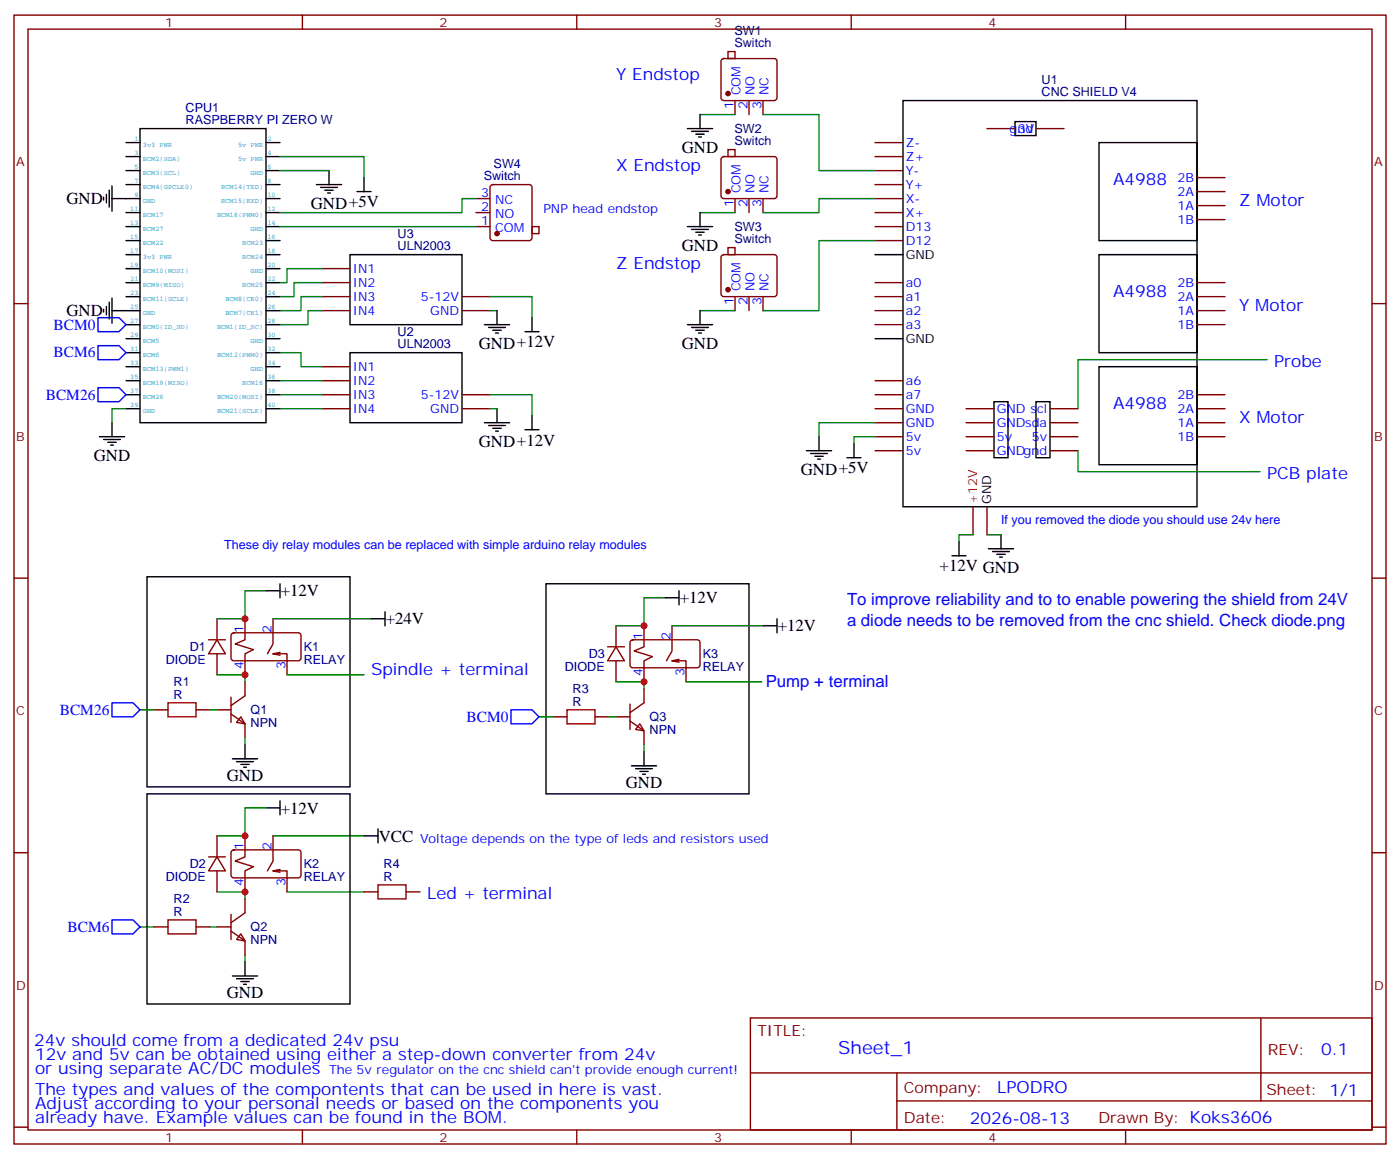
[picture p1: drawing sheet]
<svg xmlns="http://www.w3.org/2000/svg" width="353mm" height="292mm" viewBox="0 0 353 292" stroke-linecap="round" stroke-linejoin="round" font-family="sans-serif">
<g fill="none" stroke="#870000" stroke-width=".35">
<path d="M3.5 3.8h345.7v284.3h-345.7zM7.1 7.3h338.6v277.3h-338.6zM76.2 3.8v3.5M145.3 3.8v3.5M181.9 15l.5-.3h12.7a.71 .71 0 0 1 .7 .8v9.1l-.2 .5-.5 .2h-12.7l-.5-.2-.2-.5v-9.1zM183.4 13h1.8v1.7h-1.8zM214.5 3.8v3.5M283.6 3.8v3.5M181.9 39.6l.5-.2h12.7a.71 .71 0 0 1 .7 .7v9.2l-.2 .5-.5 .2h-12.7l-.5-.2-.2-.5v-9.2zM183.4 37.7h1.8v1.7h-1.8zM185.2 25.3v3.6M188.7 25.3v3.6"/>
<path d="M192.3 25.3v3.6M220.5 39.4h7M220.5 35.9h7M248.7 32.4h7.1M261.1 32.4h7M119.9 53.6h3.6M119.9 50h3.6M119.9 57.1h3.6M123.7 46.7l.5-.2h9.1a.71 .71 0 0 1 .8 .7l-.1 13-.7 .4h-9.1l-.5-.2-.2-.5v-12.7zM134.1 57.1h1.7v1.7h-1.7zM185.2 50v3.6M188.7 50v3.6"/>
<path d="M192.3 50v3.6M220.5 53.6h7M220.5 50h7M220.5 46.5h7M220.5 43h7M220.5 57.1h7M301.6 44.7h7.1M301.6 48.3h7.1M301.6 51.8h7.1M301.6 55.3h7.1M3.5 76.5h3.6M81.1 71.2h7.1"/>
<path d="M81.1 74.7h7.1M81.1 78.2h7.1M81.1 67.7h7.1M116.4 74.7h7.1M116.4 78.2h7.1M181.9 64.3l.5-.2h12.7a.71 .71 0 0 1 .7 .7v9.2l-.2 .5-.5 .2h-12.7l-.5-.2-.2-.5v-9.2zM183.4 62.4h1.8v1.7h-1.8zM185.2 74.7v3.5M188.7 74.7v3.5M192.3 74.7v3.5M220.5 60.6h7M220.5 71.2h7"/>
<path d="M220.5 74.7h7M220.5 78.2h7M301.6 71.2h7.1M301.6 74.7h7.1M301.6 78.2h7.1M345.7 76.5h3.5M81.1 99.4h7.1M81.1 95.9h7.1M81.1 92.4h7.1M116.4 99.4h7.1M220.5 99.4h7M220.5 81.8h7"/>
<path d="M220.5 95.9h7M301.6 99.4h7.1M301.6 81.8h7.1M81.1 102.9h7.1M116.4 102.9h7.1M220.5 110h7M220.5 106.5h7M220.5 102.9h7M220.5 113.5h7M243.4 110h7.1M243.4 106.5h7.1M243.4 102.9h7.1"/>
<path d="M243.4 113.5h7.1M264.6 110h7M264.6 106.5h7M264.6 102.9h7M264.6 113.5h7M301.6 110h7.1M301.6 106.5h7.1M301.6 102.9h7.1M245.2 127.6v7.1M248.7 127.6v7.1M3.5 145.6h3.6M54.7 155.9v5.2"/>
<path d="M58.4 159.6l.5-.2h16.2a.71 .71 0 0 1 .7 .7v5.6l-.4 .7h-16.5l-.5-.2-.2-.5v-5.6zM61.7 155.9v5.2l-2.4 1.1 4.6 1.4-2.2 1.1v5.3M68.8 155.9v6.3l-1.4 2.5M155.2 157.6v5.3M162.3 157.6v5.3l-2.5 1.1 4.6 1.4-2.1 1v5.3M169.3 157.6v6.4l-1.4 2.4M345.7 145.6h3.5M38.8 178.8h3.5M49.4 178.8h3.5M52.6 161.1h4.2M54.7 161.1l2.1 3.6h-4.2zM54.7 178.8h3.5"/>
<path d="M54.7 164.7v5.3M58.2 179.8l3.5 2.5v3.5M58.2 175.6v6.4M61.7 171.7v3.6l-3.5 2.4M68.8 164.7l1.8 .3M70.6 164.3l-1.8 .4h3.5v5.3M153.1 162.9h4.2M155.2 162.9l2.1 3.5h-4.2zM155.2 166.4v5.3M158.7 177.4v6.3M159 161.4l.5-.3h16.2a.71 .71 0 0 1 .7 .8v5.6l-.5 .6-16.4 .1-.5-.2-.3-.5v-5.6zM162.3 173.5v3.5l-3.6 2.5"/>
<path d="M169.3 166.4l1.8 .4M171.1 166.1l-1.8 .3h3.6v5.3M192.3 171.7h3.5M202.8 171.7h3.6M60.7 180.6l1 1.7-2.1-.3zM139.3 180.6h3.6M149.9 180.6h3.6M155.2 180.6h3.5M158.7 181.6l3.6 2.5v3.5M161.2 182.3l1.1 1.8-2.1-.4zM3.5 214.8h3.6M52.6 215.8h4.2"/>
<path d="M54.7 215.8l2.1 3.6h-4.2zM54.7 210.5v5.3M54.7 219.4v5.2M58.4 214.3l.5-.2h16.2a.71 .71 0 0 1 .7 .7v5.6l-.4 .7h-16.5l-.5-.2-.2-.5v-5.6zM61.7 210.5v5.3l-2.4 1.1 4.6 1.4-2.2 1.1v5.2M68.8 210.5v6.4l-1.4 2.5M68.8 219.4l1.8 .3M70.6 219l-1.8 .4h3.5v5.2M345.7 214.8h3.5M38.8 233.5h3.5M49.4 233.5h3.5M54.7 233.5h3.5"/>
<path d="M58.2 234.5l3.5 2.5v3.5M58.2 230.3v6.3M60.7 235.2l1 1.8-2.1-.4zM61.7 226.4v3.5l-3.5 2.5M91.7 224.6h3.5M102.3 224.6h3.5M189.1 256.4h156.6v28.2h-156.6zM317.7 256.4v20.9M189.1 270.2h156.5M226 277.3h119.6M226 270.2v14.2M3.5 283.9h3.6"/>
<path d="M76.2 284.6v3.5M145.3 284.6v3.5M214.5 284.6v3.5M283.6 284.6v3.5M345.7 283.9h3.5"/>
</g>
<g fill="none" stroke="#000" stroke-width=".35">
<path d="M31.7 35.9h3.6M31.7 39.4h3.6M35.3 32.4h31.7v74.1h-31.7zM67 35.9h3.6M67 39.4h3.6M173.2 32.4h6.4M174.3 33.1h4.2M175.3 33.8h2.1M176 34.5h.7M176.4 28.9v3.5M227.5 25.3h74.1v102.3h-74.1zM255.8 30.6h5.3v3.5h-5.3z"/>
<path d="M276.9 35.9h24.7v24.7h-24.7zM26.1 49.7v.7M26.8 49v2.1M27.5 47.9v4.2M28.2 50h7.1M28.2 46.8v6.4M31.7 43h3.6M31.7 46.5h3.6M31.7 53.6h3.6M31.7 57.1h3.6M67 43h3.6M67 46.5h3.6"/>
<path d="M67 50h3.6M67 53.6h3.6M67 57.1h3.6M79.7 46.5h6.4M80.8 47.2h4.2M81.8 47.9h2.2M82.5 48.6h.8M82.9 43v3.5M90 48.3h3.5M91.7 44.7v3.6M173.2 57.1h6.4M174.3 57.8h4.2"/>
<path d="M175.3 58.5h2.1M176 59.2h.7M176.4 53.6v3.5M26.1 77.9v.7M26.8 77.2v2.1M27.5 76.1v4.3M28.2 78.2h7.1M28.2 75.1v6.3M31.7 60.6h3.6M31.7 64.1h3.6M31.7 67.7h3.6M31.7 71.2h3.6"/>
<path d="M31.7 74.7h3.6M67 60.6h3.6M67 64.1h3.6M67 67.7h3.6M67 71.2h3.6M67 74.7h3.6M67 78.2h3.6M88.2 64.1h28.2v17.7h-28.2zM125.2 78.2v3.6M176.4 78.2v3.6M220.5 64.1h7M276.9 64.1h24.7v24.7h-24.7z"/>
<path d="M31.7 81.8h3.6M31.7 85.3h3.6M31.7 88.8h3.6M31.7 92.4h3.6M31.7 95.9h3.6M31.7 99.4h3.6M67 81.8h3.6M67 85.3h3.6M67 88.8h3.6M67 92.4h3.6M67 95.9h3.6M67 99.4h3.6"/>
<path d="M88.2 88.8h28.2v17.7h-28.2zM122.1 81.8h6.3M123.1 82.5h4.3M124.2 83.2h2.1M124.9 83.9h.7M132.3 83.5h3.5M134.1 80v3.5M173.2 81.8h6.4M174.3 82.5h4.2M175.3 83.2h2.1M176 83.9h.7M220.5 85.3h7"/>
<path d="M276.9 92.4h24.7v24.7h-24.7zM25 110h6.4M26.1 110.7h4.2M27.2 111.4h2.1M27.9 112.1h.7M28.2 106.5v3.5M31.7 102.9h3.6M67 102.9h3.6M122.1 106.5h6.3M123.1 107.2h4.3M124.2 107.9h2.1M124.9 108.6h.7"/>
<path d="M125.2 102.9v3.6M132.3 108.2h3.5M134.1 104.7v3.5M203.2 113.5h6.3M204.3 114.2h4.2M205.3 114.9h2.1M206 115.6h.7M206.4 110v3.5M213.4 115.3h3.6M215.2 111.8v3.5M250.5 101.2h3.5v14.1h-3.5zM261.1 101.2h3.5v14.1h-3.5z"/>
<path d="M239.9 140h3.5M241.7 136.5v3.5M249.1 138.2h6.3M250.1 138.9h4.3M251.2 139.6h2.1M252.2 134.7v3.5M37 145.3h51.2v52.9h-51.2zM67 148.8h3.6M70.6 147v3.6M93.5 155.9h3.5M97 154.1v3.5M137.6 147h51.1v53h-51.1z"/>
<path d="M167.6 150.6h3.5M171.1 148.8v3.5M192.3 157.6h3.5M195.8 155.9v3.5M251.9 140.3h.7M37 200h51.2v52.9h-51.2zM58.6 191.1h6.3M59.6 191.8h4.3M60.7 192.5h2.1M61.4 193.3h.7M61.7 187.6v3.5M159.1 192.9h6.4"/>
<path d="M160.2 193.6h4.2M161.2 194.3h2.1M161.9 195h.7M162.3 189.4v3.5M67 203.5h3.6M70.6 201.7v3.5M91.7 210.5h3.5M95.2 208.8v3.5M58.6 245.8h6.3M59.6 246.5h4.3M60.7 247.2h2.1M61.4 247.9h.7"/>
<path d="M61.7 242.3v3.5"/>
</g>
<g fill="none" stroke="#008700" stroke-width=".35">
<path d="M70.6 39.4h21.1v5.3M176.4 28.9h8.8M192.3 28.9h14.1v14.1h14.1M70.6 43h12.3M70.6 57.1h49.3M119.9 50h-3.5v3.6h-45.8M176.4 53.6h8.8M220.5 50h-14.1v3.6h-14.1M81.1 78.2h-3.5v3.6h-7M81.1 74.7h-5.3v3.5h-5.2M81.1 71.2h-7v3.5h-3.5M81.1 67.7h-8.8v3.5h-1.7"/>
<path d="M123.5 74.7h10.6v5.3M123.5 78.2h1.7M176.4 78.2h8.8M220.5 60.6h-14.1v17.6h-14.1M70.6 88.8h5.2v3.6h5.3M70.6 99.4h10.5M70.6 95.9h10.5M123.5 99.4h10.6v5.3M319.3 90.6h-47.7v12.3M31.7 102.9h-3.5v3.6M70.6 102.9h10.5M123.5 102.9h1.7"/>
<path d="M220.5 106.5h-14.1v3.5M220.5 110h-5.3v1.8M271.6 113.5v5.3h45.9M245.2 134.7h-3.5v1.8M248.7 134.7h3.5M67 148.8h-5.3v7.1h-7M68.8 155.9h24.7M167.6 150.6h-5.3v7h-7.1M169.3 157.6h23M35.3 178.8h3.5M52.9 178.8h1.8M54.7 170h7v1.7"/>
<path d="M72.3 170h19.4M155.2 171.7h7.1v1.8M172.9 171.7h19.4M61.7 185.8v1.8M135.8 180.6h3.5M153.5 180.6h1.7M162.3 187.6v1.8M67 203.5h-5.3v7h-7M68.8 210.5h22.9M35.3 233.5h3.5M52.9 233.5h1.8M54.7 224.6h7v1.8"/>
<path d="M72.3 224.6h19.4M61.7 240.5v1.8"/>
</g>
<path d="M42.3 177h7.1v3.6h-7.1zM142.9 178.8h7v3.5h-7zM195.8 170h7v3.5h-7zM42.3 231.7h7.1v3.5h-7.1zM95.2 222.9h7.1v3.5h-7.1z" fill="none" stroke="#a10000" stroke-width=".35"/>
<g fill="#870000" stroke="#870000" stroke-width=".35">
<circle cx="183.4" cy="23.6" r=".53"/>
<circle cx="183.4" cy="48.3" r=".53"/>
<circle cx="183.4" cy="73" r=".53"/>
<circle cx="125.2" cy="58.8" r=".53"/>
</g>
<path d="M24.7 97.6h5.3l1.7 1.8-1.7 1.8h-5.3zM24.7 87.1h5.3l1.7 1.7-1.7 1.8h-5.3zM24.7 80h5.3l1.7 1.8-1.7 1.7h-5.3zM28.2 177h5.3l1.8 1.8-1.8 1.8h-5.3zM128.8 178.8h5.3l1.7 1.8-1.7 1.7h-5.3zM28.2 231.7h5.3l1.8 1.8-1.8 1.7h-5.3z" fill="none" stroke="#00f" stroke-width=".35"/>
<g fill="#c00">
<circle cx="61.7" cy="170" r=".88"/>
<circle cx="61.7" cy="155.9" r=".88"/>
<circle cx="61.7" cy="210.5" r=".88"/>
<circle cx="61.7" cy="224.6" r=".88"/>
<circle cx="162.3" cy="171.7" r=".88"/>
<circle cx="162.3" cy="157.6" r=".88"/>
</g>
<g fill="#fff" stroke="#fff" stroke-width=".44">
<path d="M198.6 168h1.1v2.7h-1.1z"/>
<path d="M192.3 163.4h14.7v12.6h-14.7z"/>
</g>
<text font-size="4.6" fill="#00f" x="211.2" y="265.4">Sheet_1</text>
<g font-size="4.2" fill="#00f">
<text x="155.2" y="20">Y Endstop</text>
<text x="155.2" y="43">X Endstop</text>
<text x="280.5" y="46.5">A4988</text>
<text x="312.2" y="51.8">Z Motor</text>
<text x="155.2" y="67.7">Z Endstop</text>
<text x="280.5" y="74.7">A4988</text>
<text x="312.2" y="78.2">Y Motor</text>
<text x="321" y="92.4">Probe</text>
<text x="280.5" y="102.9">A4988</text>
<text x="312.2" y="106.5">X Motor</text>
<text x="319.3" y="120.6">PCB plate</text>
<text x="213.4" y="152.3">To improve reliability and to to enable powering the shield from 24V</text>
<text x="213.4" y="157.6">a diode needs to be removed from the cnc shield. Check diode.png</text>
<text x="93.5" y="170">Spindle + terminal</text>
<text x="193" y="173.1">Pump + terminal</text>
<text x="107.6" y="226.4">Led + terminal</text>
<text x="8.6" y="263.4">24v should come from a dedicated 24v psu</text>
<text x="8.8" y="267">12v and 5v can be obtained using either a step-dow</text>
<text x="119.9" y="267">n converter from 24v</text>
<text x="332.9" y="265.7">0.1</text>
<text x="8.8" y="270.5">or using separate AC/DC modules</text>
<text x="8.8" y="275.8">The types and values of the compontents that can be used in here is vast.</text>
<text x="251.3" y="275.2">LPODRO</text>
<text x="8.8" y="279.3">Adjust according to your personal needs or based on the components you</text>
<text x="8.8" y="282.9">already have. Example values can be found in the BOM.</text>
<text x="244.3" y="283">2026-08-13</text>
</g>
<g font-size="4.2">
<text x="171.8" y="38.5">GND</text>
<text x="16.8" y="51.5">GND</text>
<text x="78.3" y="52.6">GND+5V</text>
<text x="171.8" y="63.2">GND</text>
<text x="16.8" y="79.7">GND</text>
<text x="120.6" y="87.9">GND+12V</text>
<text x="171.8" y="87.9">GND</text>
<text x="120.6" y="112.6">GND+12V</text>
<text x="23.6" y="116.1">GND</text>
<text x="201.8" y="119.5">GND+5V</text>
<text x="236.8" y="143.9">+12V GND</text>
<text x="70.7" y="150.2">+12V</text>
<text x="171.3" y="152">+12V</text>
<text x="97.2" y="157.3">+24V</text>
<text x="196" y="159.1">+12V</text>
<text x="57.1" y="196.8">GND</text>
<text x="157.7" y="198.5">GND</text>
<text x="70.7" y="204.9">+12V</text>
<text x="95.4" y="212">VCC</text>
<text x="57.1" y="251.5">GND</text>
</g>
<g font-size="3.9" fill="#00f">
<text x="13.5" y="83">BCM0</text>
<text x="13.5" y="90">BCM6</text>
<text x="11.5" y="100.7">BCM26</text>
<text x="15.1" y="180">BCM26</text>
<text x="117.5" y="181.8">BCM0</text>
<text x="17" y="234.7">BCM6</text>
</g>
<g font-size="3.9" fill="#800">
<text x="190.9" y="261">TITLE:</text>
<text x="319.5" y="265.7">REV:</text>
<text x="227.8" y="275.2">Company:</text>
<text x="319.1" y="275.8">Sheet: 1/1</text>
<text x="227.8" y="282.9">Date:</text>
<text x="276.8" y="282.9">Draw</text>
<text x="286.9" y="282.9">n By: Koks3606</text>
</g>
<g font-size="3.2" fill="#800">
<text x="41.6" y="6.8">1</text>
<text x="110.8" y="6.8">2</text>
<text x="179.9" y="6.8">3</text>
<text x="249.1" y="6.8">4</text>
<text x="4.1" y="41.9">A</text>
<text x="346.3" y="41.9">A</text>
<text x="4.1" y="111.1">B</text>
<text x="346.3" y="111.1">B</text>
<text x="4.1" y="180.2">C</text>
<text x="346.3" y="180.2">C</text>
<text x="4.1" y="249.3">D</text>
<text x="346.3" y="249.3">D</text>
<text x="41.6" y="287.6">1</text>
<text x="110.8" y="287.6">2</text>
<text x="179.9" y="287.6">3</text>
<text x="249.1" y="287.6">4</text>
</g>
<g font-size="3.2" fill="#000080">
<text x="185.1" y="11.9">Switch</text>
<text x="185.1" y="8.7">SW1</text>
<text x="262.5" y="21.1">U1</text>
<text x="46.8" y="28.2">CPU1</text>
<text x="262.5" y="24.3">CNC SHIELD V4</text>
<text x="46.8" y="31.3">RASPBERRY PI ZERO W</text>
<text x="185.1" y="33.4">SW2</text>
<text x="185.1" y="36.6">Switch</text>
<text x="121.9" y="45.4">Switch</text>
<text x="124.4" y="42.2">SW4</text>
<text x="100.2" y="59.9">U3</text>
<text x="185.1" y="58.1">SW3</text>
<text x="100.2" y="63.1">ULN2003</text>
<text x="185.1" y="61.3">Switch</text>
<text x="100.2" y="87.8">ULN2003</text>
<text x="100.2" y="84.6">U2</text>
<text x="41.8" y="167.2">DIODE</text>
<text x="47.8" y="164">D1</text>
<text x="76.6" y="167.3">RELAY</text>
<text x="76.6" y="164">K1</text>
<text x="148.3" y="165.8">D3</text>
<text x="177.1" y="165.8">K3</text>
<text x="43.8" y="172.8">R1</text>
<text x="142.3" y="169">DIODE</text>
<text x="177.1" y="169">RELAY</text>
<text x="43.8" y="176">R</text>
<text x="63.1" y="179.9">Q1</text>
<text x="144.3" y="177.7">R</text>
<text x="144.3" y="174.5">R3</text>
<text x="63.1" y="183.1">NPN</text>
<text x="163.7" y="184.9">NPN</text>
<text x="163.7" y="181.7">Q3</text>
<text x="41.8" y="221.9">DIODE</text>
<text x="47.8" y="218.7">D2</text>
<text x="76.6" y="222">RELAY</text>
<text x="76.6" y="218.7">K2</text>
<text x="96.7" y="221.8">R</text>
<text x="96.7" y="218.6">R4</text>
<text x="43.8" y="227.4">R2</text>
<text x="43.8" y="230.6">R</text>
<text x="63.1" y="237.8">NPN</text>
<text x="63.1" y="234.6">Q2</text>
</g>
<g font-size="3.2" fill="#00f">
<text x="184.9" y="27.5" transform="rotate(-90 184.9 27.5)">1</text>
<text x="186.6" y="24" transform="rotate(-90 186.6 24)">COM</text>
<text x="188.4" y="27.5" transform="rotate(-90 188.4 27.5)">2</text>
<text x="190.1" y="24" transform="rotate(-90 190.1 24)">NO</text>
<text x="191.9" y="27.5" transform="rotate(-90 191.9 27.5)">3</text>
<text x="193.7" y="24" transform="rotate(-90 193.7 24)">NC</text>
<text x="254.4" y="33.4">gnd</text>
<text x="256.5" y="33.4">3V</text>
<text x="228.2" y="37">Z-</text>
<text x="228.2" y="40.5">Z+</text>
<text x="228.2" y="47.6">Y+</text>
<text x="228.2" y="44">Y-</text>
<text x="296.7" y="45.8">2B</text>
<text x="121.3" y="49.7">3</text>
<text x="121.3" y="53.2">2</text>
<text x="124.8" y="51.4">NC</text>
<text x="136.9" y="53.6">PNP head endstop</text>
<text x="184.9" y="52.2" transform="rotate(-90 184.9 52.2)">1</text>
<text x="186.6" y="48.7" transform="rotate(-90 186.6 48.7)">COM</text>
<text x="188.4" y="52.2" transform="rotate(-90 188.4 52.2)">2</text>
<text x="190.1" y="48.7" transform="rotate(-90 190.1 48.7)">NO</text>
<text x="191.9" y="52.2" transform="rotate(-90 191.9 52.2)">3</text>
<text x="193.7" y="48.7" transform="rotate(-90 193.7 48.7)">NC</text>
<text x="228.2" y="51.1">X-</text>
<text x="296.7" y="49.3">2A</text>
<text x="296.7" y="52.8">1A</text>
<text x="121.3" y="56.7">1</text>
<text x="124.8" y="55">NO</text>
<text x="124.8" y="58.5">COM</text>
<text x="228.2" y="54.6">X+</text>
<text x="228.2" y="58.1">D13</text>
<text x="296.7" y="56.4">1B</text>
<text x="228.2" y="61.7">D12</text>
<text x="88.9" y="68.7">IN1</text>
<text x="88.9" y="72.2">IN2</text>
<text x="88.9" y="75.8">IN3</text>
<text x="106.1" y="75.8">5-12V</text>
<text x="184.9" y="76.9" transform="rotate(-90 184.9 76.9)">1</text>
<text x="186.6" y="73.4" transform="rotate(-90 186.6 73.4)">COM</text>
<text x="188.4" y="76.9" transform="rotate(-90 188.4 76.9)">2</text>
<text x="190.1" y="73.4" transform="rotate(-90 190.1 73.4)">NO</text>
<text x="191.9" y="76.9" transform="rotate(-90 191.9 76.9)">3</text>
<text x="193.7" y="73.4" transform="rotate(-90 193.7 73.4)">NC</text>
<text x="228.2" y="72.2">a0</text>
<text x="228.2" y="75.8">a1</text>
<text x="296.7" y="72.2">2B</text>
<text x="296.7" y="75.8">2A</text>
<text x="88.9" y="79.3">IN4</text>
<text x="108.4" y="79.3">GND</text>
<text x="228.2" y="79.3">a2</text>
<text x="228.2" y="82.8">a3</text>
<text x="296.7" y="82.8">1B</text>
<text x="296.7" y="79.3">1A</text>
<text x="88.9" y="93.4">IN1</text>
<text x="88.9" y="96.9">IN2</text>
<text x="88.9" y="100.5">IN3</text>
<text x="106.1" y="100.5">5-12V</text>
<text x="228.2" y="96.9">a6</text>
<text x="228.2" y="100.5">a7</text>
<text x="296.7" y="100.5">2B</text>
<text x="88.9" y="104">IN4</text>
<text x="108.4" y="104">GND</text>
<text x="228.2" y="107.5">GND</text>
<text x="228.2" y="104">GND</text>
<text x="251.2" y="107.5">GNDsda</text>
<text x="251.2" y="104">GND scl</text>
<text x="296.7" y="107.5">1A</text>
<text x="296.7" y="104">2A</text>
<text x="228.2" y="111.1">5v</text>
<text x="251.2" y="111.1">5v</text>
<text x="260" y="111.1">5v</text>
<text x="296.7" y="111.1">1B</text>
<text x="228.2" y="114.6">5v</text>
<text x="251.2" y="114.6">GNDgnd</text>
<text x="252.2" y="131.9">If you removed the diode you should use 24v here</text>
<text x="56.4" y="138.2">These diy relay modules can be replaced with simple arduino relay modules</text>
<text x="61.4" y="159.4" transform="rotate(-90 61.4 159.4)">1</text>
<text x="68.4" y="159.4" transform="rotate(-90 68.4 159.4)">2</text>
<text x="161.9" y="161.1" transform="rotate(-90 161.9 161.1)">1</text>
<text x="169" y="161.1" transform="rotate(-90 169 161.1)">2</text>
<text x="61.4" y="168.5" transform="rotate(-90 61.4 168.5)">4</text>
<text x="72" y="168.5" transform="rotate(-90 72 168.5)">3</text>
<text x="161.9" y="170.2" transform="rotate(-90 161.9 170.2)">4</text>
<text x="172.5" y="170.2" transform="rotate(-90 172.5 170.2)">3</text>
<text x="61.4" y="214.1" transform="rotate(-90 61.4 214.1)">1</text>
<text x="68.4" y="214.1" transform="rotate(-90 68.4 214.1)">2</text>
<text x="105.8" y="212.3">Voltage depends on the type of leds and resistors used</text>
<text x="61.4" y="223.1" transform="rotate(-90 61.4 223.1)">4</text>
<text x="72" y="223.1" transform="rotate(-90 72 223.1)">3</text>
<text x="82.9" y="270.5">The 5v regulator on the cnc shield can't provide enough current!</text>
</g>
<g font-size="3.2">
<text x="228.2" y="65.2">GND</text>
<text x="228.2" y="86.4">GND</text>
<text x="249.8" y="126.9" transform="rotate(-90 249.8 126.9)">GND</text>
</g>
<text font-size="3.2" fill="#f00" x="246.2" y="126.9" transform="rotate(-90 246.2 126.9)">+12V</text>
<g font-size="1.8" fill="#09f">
<text x="33.9" y="35.6">1</text>
<text x="67.4" y="35.6">2</text>
<text x="33.9" y="39.1">3</text>
<text x="36" y="37">3v3 PWR</text>
<text x="36" y="40.5">BCM2(SDA)</text>
<text x="60" y="37">5v PWR</text>
<text x="60" y="40.5">5v PWR</text>
<text x="67.4" y="39.1">4</text>
<text x="33.9" y="42.6">5</text>
<text x="33.9" y="46.1">7</text>
<text x="36" y="44">BCM3(SCL)</text>
<text x="36" y="47.6">BCM4(GPCLK0)</text>
<text x="55.7" y="47.6">BCM14(TXD)</text>
<text x="63.1" y="44">GND</text>
<text x="67.4" y="42.6">6</text>
<text x="67.4" y="46.1">8</text>
<text x="32.8" y="53.2">11</text>
<text x="33.9" y="49.7">9</text>
<text x="36" y="51.1">GND</text>
<text x="55.7" y="51.1">BCM15(RXD)</text>
<text x="67.4" y="49.7">10</text>
<text x="67.4" y="53.2">12</text>
<text x="32.8" y="56.7">13</text>
<text x="36" y="54.6">BCM17</text>
<text x="36" y="58.1">BCM27</text>
<text x="54.7" y="54.6">BCM18(PWM0)</text>
<text x="63.1" y="58.1">GND</text>
<text x="67.4" y="56.7">14</text>
<text x="32.8" y="60.3">15</text>
<text x="32.8" y="63.8">17</text>
<text x="36" y="61.7">BCM22</text>
<text x="36" y="65.2">3v3 PWR</text>
<text x="61" y="61.7">BCM23</text>
<text x="61" y="65.2">BCM24</text>
<text x="67.4" y="60.3">16</text>
<text x="67.4" y="63.8">18</text>
<text x="32.8" y="67.3">19</text>
<text x="32.8" y="70.8">21</text>
<text x="36" y="68.7">BCM10(MOSI)</text>
<text x="63.1" y="68.7">GND</text>
<text x="67.4" y="67.3">20</text>
<text x="67.4" y="70.8">22</text>
<text x="32.8" y="74.4">23</text>
<text x="32.8" y="77.9">25</text>
<text x="36" y="72.2">BCM9(MISO)</text>
<text x="36" y="75.8">BCM11(SCLK)</text>
<text x="56.8" y="75.8">BCM8(CE0)</text>
<text x="61" y="72.2">BCM25</text>
<text x="67.4" y="74.4">24</text>
<text x="67.4" y="77.9">26</text>
<text x="32.8" y="81.4">27</text>
<text x="36" y="79.3">GND</text>
<text x="36" y="82.8">BCM0(ID_SD)</text>
<text x="54.7" y="82.8">BCM1(ID_SC)</text>
<text x="56.8" y="79.3">BCM7(CE1)</text>
<text x="67.4" y="81.4">28</text>
<text x="32.8" y="84.9">29</text>
<text x="32.8" y="88.5">31</text>
<text x="36" y="86.4">BCM5</text>
<text x="36" y="89.9">BCM6</text>
<text x="54.7" y="89.9">BCM12(PWM0)</text>
<text x="63.1" y="86.4">GND</text>
<text x="67.4" y="84.9">30</text>
<text x="67.4" y="88.5">32</text>
<text x="32.8" y="92">33</text>
<text x="32.8" y="95.5">35</text>
<text x="36" y="93.4">BCM13(PWM1)</text>
<text x="63.1" y="93.4">GND</text>
<text x="67.4" y="92">34</text>
<text x="67.4" y="95.5">36</text>
<text x="32.8" y="99.1">37</text>
<text x="36" y="96.9">BCM19(MISO)</text>
<text x="36" y="100.5">BCM26</text>
<text x="54.7" y="100.5">BCM20(MOSI)</text>
<text x="61" y="96.9">BCM16</text>
<text x="67.4" y="99.1">38</text>
<text x="32.8" y="102.6">39</text>
<text x="36" y="104">GND</text>
<text x="54.7" y="104">BCM21(SCLK)</text>
<text x="67.4" y="102.6">40</text>
</g>
</svg>
